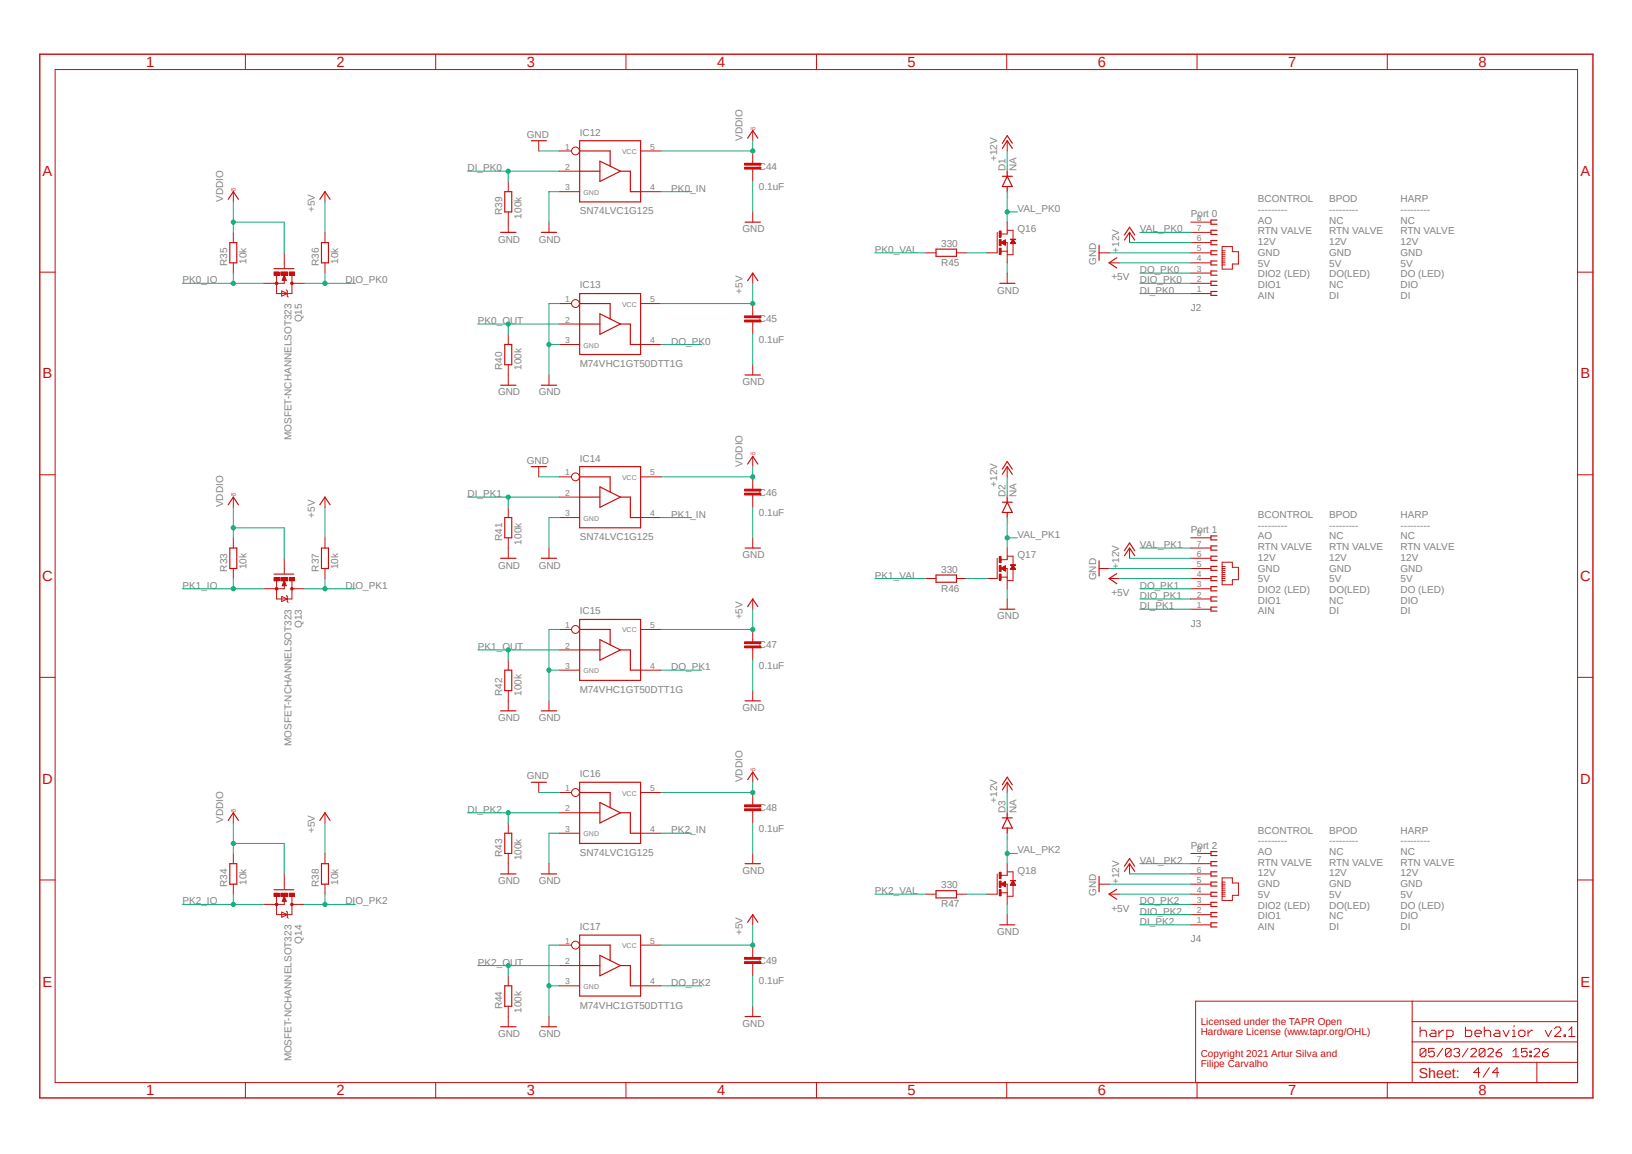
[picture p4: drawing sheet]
<svg xmlns="http://www.w3.org/2000/svg" width="297mm" height="210mm" viewBox="0 0 297 210" stroke-linecap="round" stroke-linejoin="round" font-family="sans-serif">
<path d="M6.9 9.6l283.3 190.6M290.2 9.6l-283.3 190.6" fill="none" stroke="#fff" stroke-width=".18"/>
<g fill="none" stroke="#c90d0c" stroke-width=".18">
<path d="M10 12.7h277.1v184.3h-277.1zM44.7 9.9v2.8M79.3 9.9v2.8M113.9 9.9v2.8M148.6 9.9v2.8M183.2 9.9v2.8M217.8 9.9v2.8M252.5 9.9v2.8M7.2 49.5h2.8M181.5 42.3v3.7M182.2 45.7h1.1M183 44.2h.3v1.8"/>
<path d="M183.3 42.3v.3h-1.1M183.3 41.9h1.1v1.7M184.4 44.3v2.1h-1.1M205.6 42.3v1.9M216.7 47.8h3.7M216.7 46h3.7M216.7 53.4h3.7M216.7 51.6h3.7M216.7 49.7h3.7M216.7 44.2h3.7M216.7 42.3h3.7M216.7 40.4h3.7"/>
<path d="M222.4 44.9h1.9v.9h1.1v2.2h-1.1v1h-1.9zM222.4 48.2h.6M222.4 47.8h.6M222.4 47.5h.6M222.4 47.1h.6M222.4 46.7h.6M222.4 46.4h.6M222.4 46h.6M222.4 45.6h.6M287.1 49.5h2.8M7.2 86.4h2.8M205.6 99.7v1.9"/>
<path d="M216.7 99.7h3.7M216.7 97.9h3.7M287.1 86.4h2.8M216.7 105.3h3.7M216.7 103.5h3.7M216.7 110.9h3.7M216.7 109h3.7M216.7 107.1h3.7M216.7 101.6h3.7M222.4 102.3h1.9v1h1.1v2.2h-1.1v.9h-1.9zM222.4 105.7h.6M222.4 105.3h.6"/>
<path d="M222.4 104.9h.6M222.4 104.6h.6M222.4 104.2h.6M222.4 103.8h.6M222.4 103.5h.6M222.4 103.1h.6M7.2 123.3h2.8M287.1 123.3h2.8M205.6 157.2v1.8M216.7 159h3.7M216.7 157.2h3.7M216.7 155.3h3.7"/>
<path d="M222.4 159.8h1.9v.9h1.1v2.2h-1.1v1h-1.9zM7.2 160.1h2.8M216.7 162.7h3.7M216.7 160.9h3.7M216.7 168.3h3.7M216.7 166.5h3.7M216.7 164.6h3.7M222.4 163.1h.6M222.4 162.7h.6M222.4 162.4h.6M222.4 162h.6M222.4 161.6h.6"/>
<path d="M222.4 161.2h.6M222.4 160.9h.6M222.4 160.5h.6M287.1 160.1h2.8M44.7 197v2.8M79.3 197v2.8M113.9 197v2.8M148.6 197v2.8M183.2 197v2.8M217.8 197v2.8M252.5 197v2.8M257 193.3h30.1"/>
<path d="M257 182.2v14.8M257 189.6h30.1M257 185.9h30.1M258.4 186.9v1.7M258.4 187.7l.3-.2h.6l.3 .2v.9M259.5 191.1l-.3-.3h-.5l-.3 .3v1M259.5 191.1v1l-.3 .2h-.5l-.3-.2M259.5 191.1l-1.1 1M260.5 187.5h.5l.3 .2v.9h-.8l-.3-.3 .3-.3h.8M261 190.8h-1v.8l.5-.3h.3l.2 .3v.5l-.2 .2h-.5l-.3-.2M261.9 187.5v1.1M262.6 190.8l-1.1 1.5"/>
<path d="M262.7 187.5h-.2l-.6 .5M263.3 188.6h.9l.3-.3v-.6l-.3-.2h-.9v1.7M264.1 191.1l-.3-.3h-.5l-.2 .3v1M264.1 191.1v1l-.3 .2h-.5l-.2-.2M264.1 191.1l-1 1M264.6 191.1l.2-.3h.6l.2 .3v.2l-.2 .3M265.1 191.6h.3M265.4 191.6l.2 .2v.3l-.2 .2h-.6l-.2-.2M266.7 186.9v1.7h.9l.2-.3v-.6l-.2-.2h-.9M267.2 190.8l-1.1 1.5M267.7 191.1l.2-.3h.5l.3 .3v.2l-1 1h1M268.4 188h1.2v-.3l-.3-.2h-.6l-.3 .2v.6l.3 .3h.6"/>
<path d="M269.3 195.2h-1.1l.9-.9v1.7M270.1 187.7l.3-.2h.6l.3 .2v.9M270.1 186.9v1.7M270.3 191.1l-.3-.3h-.5l-.3 .3v1M270.3 191.1v1l-.3 .2h-.5l-.3-.2M270.3 191.1l-1.1 1M270.8 191.1l.2-.3h.5l.3 .3v.2l-1 1h1M271.1 194.3l-1.2 1.7M272.1 187.5h.6l.3 .2v.9h-.9l-.3-.3 .3-.3h.9M272.3 191.6h.7l.3 .2v.3l-.3 .2h-.5l-.2-.2zM272.8 195.2h-1.2l.9-.9v1.7M273.3 190.8l-.5 .3-.5 .5"/>
<path d="M273.6 187.5l.5 1.1 .6-1.1M275.3 187.5h.2v1.1M275.3 188.6h.5M275.3 192.3h1.1M275.3 191.3l.6-.5v1.5M275.5 186.6v.3M276.4 187.7l.3-.2h.5l.3 .2v.6l-.3 .3h-.5l-.3-.3zM277.9 190.8h-1v.8l.5-.3h.3l.2 .3v.5l-.2 .2h-.5l-.3-.2M278.1 187.5v1.1M278.4 192.1h.3v.2h-.3zM278.4 191.3h.3v.3h-.3zM278.9 187.5h-.2l-.6 .5"/>
<path d="M279.2 191.1l.2-.3h.6l.2 .3v.2l-1 1h1M279.7 193.3v3.7M280.7 191.6h.8l.3 .2v.3l-.3 .2h-.5l-.3-.2zM281.2 187.5l.6 1.1 .6-1.1M281.8 190.8l-1.1 .8M282.9 187.2l.3-.3h.6l.3 .3v.3l-1.2 1.1h1.2M284.6 188.3h.3v.3h-.3zM285.5 188.6h1.1M285.5 187.5l.5-.6v1.7M287.1 182.2h-69.5v14.8"/>
</g>
<path d="M7.2 9.9h282.7v189.9h-282.7z" fill="none" stroke="#c90d0c" stroke-width=".25"/>
<g fill="none" stroke="#c90d0c" stroke-width=".21">
<path d="M204.6 43.7l1-1.4 .9 1.4M204.6 42.8l1-1.4 .9 1.4M221.5 53h-1.1v.8h1.1M221.5 40h-1.1v.8h1.1M221.5 41.9h-1.1v.8h1.1M221.5 43.8h-1.1v.7h1.1M221.5 45.6h-1.1v.8h1.1M221.5 47.5h-1.1v.7h1.1M221.5 49.3h-1.1v.8h1.1M221.5 51.2h-1.1v.7h1.1M221.5 97.5h-1.1v.8h1.1M221.5 99.4h-1.1v.7h1.1"/>
<path d="M204.6 101.1l1-1.4 .9 1.4M204.6 100.2l1-1.4 .9 1.4M221.5 101.2h-1.1v.8h1.1M221.5 103.1h-1.1v.7h1.1M221.5 104.9h-1.1v.8h1.1M221.5 106.8h-1.1v.7h1.1M221.5 108.6h-1.1v.8h1.1M221.5 110.5h-1.1v.7h1.1M204.6 158.6l1-1.4 .9 1.4M204.6 157.6l1-1.3 .9 1.3M221.5 155h-1.1v.7h1.1M221.5 156.8h-1.1v.8h1.1"/>
<path d="M221.5 158.7h-1.1v.7h1.1M221.5 160.5h-1.1v.7h1.1M221.5 162.4h-1.1v.7h1.1M221.5 164.2h-1.1v.8h1.1M221.5 166.1h-1.1v.7h1.1M221.5 167.9h-1.1v.8h1.1"/>
</g>
<path d="M181.9 42h.3v1.1h-.3z" fill-rule="evenodd" fill="#c90d0c"/>
<path d="M181.9 42h.3v1.1h-.3z" fill="none" stroke="#c90d0c" stroke-width=".18"/>
<path d="M181.9 43.6h.3v1.1h-.3z" fill-rule="evenodd" fill="#c90d0c"/>
<path d="M181.9 43.6h.3v1.1h-.3z" fill="none" stroke="#c90d0c" stroke-width=".18"/>
<path d="M181.9 45.2h.3v1.1h-.3z" fill-rule="evenodd" fill="#c90d0c"/>
<path d="M181.9 45.2h.3v1.1h-.3z" fill="none" stroke="#c90d0c" stroke-width=".18"/>
<path d="M183.9 43.5l.9 .1z" fill-rule="evenodd" fill="#c90d0c"/>
<g fill="none" stroke="#c90d0c" stroke-width=".18">
<path d="M168.5 46h1.8M174.1 46h1.8M179.6 46h1.9M182.2 44.2l.8-.5v.9zM182.2 44.2h.8M182.3 44.2h.7M182.3 44.1h.7M182.4 44.2h.6M182.4 44.3h.6M182.4 44h.6M182.5 44h.5M182.5 44.3h.5"/>
<path d="M182.5 44.4h.5M182.5 43.9h.5M182.6 43.9h.4M182.6 44.4h.4M182.7 44.4h.3M182.8 43.8h.2M182.8 44.5h.2M182.9 43.7h.1M182.9 44.6h.1M183.3 40.4v1.9M183.3 46v1.8M183.3 49.7v1.9"/>
<path d="M183.9 43.5l.9 .1zM183.9 44.3h.9M183.9 44.2h.8M184 44.2h.7M184.1 44.1h.6M184.1 44h.5M184.1 43.9h.5M184.1 43.9h.4M184.2 43.8h.3M184.2 43.8h.2M184.3 43.7h.1M184.3 43.6h.1"/>
<path d="M184.4 43.6l.4 .7h-.9zM200 46h1.8M181.5 101.6v3.7M182.2 105h1.1M183 103.5h.3v1.8M183.3 101.6v.3h-1.1M183.3 101.2h1.1v1.7M184.4 103.6v2.1h-1.1M200 103.5h1.8M200 160.9h1.8"/>
</g>
<path d="M170.3 45.3h3.8v1.4h-3.8zM181.9 51.6h2.8M200 44.6v2.8M200 102.1v2.7M200 159.5v2.8" fill="none" stroke="#c90d0c" stroke-width=".21"/>
<path d="M181.9 101.3h.3v1.1h-.3z" fill-rule="evenodd" fill="#c90d0c"/>
<path d="M181.9 101.3h.3v1.1h-.3z" fill="none" stroke="#c90d0c" stroke-width=".18"/>
<path d="M181.9 102.9h.3v1.1h-.3z" fill-rule="evenodd" fill="#c90d0c"/>
<path d="M181.9 102.9h.3v1.1h-.3z" fill="none" stroke="#c90d0c" stroke-width=".18"/>
<path d="M181.9 104.5h.3v1.1h-.3z" fill-rule="evenodd" fill="#c90d0c"/>
<path d="M181.9 104.5h.3v1.1h-.3z" fill="none" stroke="#c90d0c" stroke-width=".18"/>
<path d="M183.9 102.8l.9 .1z" fill-rule="evenodd" fill="#c90d0c"/>
<g fill="none" stroke="#c90d0c" stroke-width=".18">
<path d="M183.3 99.7v1.9M168.5 105.3h1.8M174.1 105.3h1.8M179.6 105.3h1.9M182.2 103.5l.8-.5v.9zM182.2 103.4h.8M182.2 103.5h.8M182.3 103.5h.7M182.3 103.4h.7M182.4 103.5h.6M182.4 103.3h.6M182.5 103.6h.5"/>
<path d="M182.5 103.3h.5M182.5 103.7h.5M182.6 103.2h.4M182.6 103.7h.4M182.8 103.8h.2M182.8 103.1h.2M182.9 103h.1M182.9 103.9h.1M183.3 105.3v1.8M183.3 109v1.9M183.9 102.8l.9 .1zM183.9 103.6h.9"/>
<path d="M183.9 103.5h.8M184 103.5h.7M184 103.4h.7M184.1 103.4h.6M184.1 103.3h.5M184.1 103.2h.4M184.2 103.1h.2M184.2 103h.2M184.3 103h.1M184.3 102.9h.1M184.4 102.9l.4 .7h-.9zM181.5 159v3.7"/>
<path d="M183.3 159v.3h-1.1M183.3 158.7h1.1v1.7M182.2 162.5h1.1M183 160.9h.3v1.8M184.4 161.1v2h-1.1"/>
</g>
<path d="M170.3 104.6h3.8v1.4h-3.8zM181.9 110.9h2.8" fill="none" stroke="#c90d0c" stroke-width=".21"/>
<path d="M181.9 158.7h.3v1.2h-.3z" fill-rule="evenodd" fill="#c90d0c"/>
<path d="M181.9 158.7h.3v1.2h-.3z" fill="none" stroke="#c90d0c" stroke-width=".18"/>
<path d="M181.9 160.4h.3v1.1h-.3z" fill-rule="evenodd" fill="#c90d0c"/>
<path d="M181.9 160.4h.3v1.1h-.3z" fill="none" stroke="#c90d0c" stroke-width=".18"/>
<path d="M181.9 161.9h.3v1.1h-.3z" fill-rule="evenodd" fill="#c90d0c"/>
<path d="M181.9 161.9h.3v1.1h-.3z" fill="none" stroke="#c90d0c" stroke-width=".18"/>
<path d="M183.9 160.2l.9 .1z" fill-rule="evenodd" fill="#c90d0c"/>
<g fill="none" stroke="#c90d0c" stroke-width=".18">
<path d="M92.5 33v1.9M92.5 38.6v3.7M98 25.6v1.9M101.8 27.5h2.2M101.8 31.2h3.7M101.8 34.9h3.7M116.6 27.5h3.7M116.6 34.9h3.7M135.5 30.4h3v.4h-3zM135.5 29.7h3v.4h-3zM137 23.7v1.9M137 27.5v2.2"/>
<path d="M137 30.8v2.2M137 38.6v1.8M183.3 25.6v1.9M99.9 40.4v1.9M101.8 55.2h2.2M101.8 59h3.7M116.6 55.2h3.7M135.5 58.3h3v.3h-3zM135.5 57.5h3v.3h-3zM137 49.7v1.9M137 55.2v2.3M137 58.6v2.2"/>
<path d="M201.8 47.8h1.9M99.9 68.2v1.9M101.8 62.7h3.7M116.6 62.7h3.7M137 66.4v1.8M201.8 105.3h1.9M183.3 157.2v1.8M168.5 162.7h1.8M174.1 162.7h1.8M179.6 162.7h1.9M182.2 160.9h.8M182.3 161h.7"/>
<path d="M182.3 160.9h.7M182.3 160.8h.7M182.4 160.8h.6M182.5 161h.5M182.5 160.7h.5M182.5 161.1h.5M182.6 161.1h.4M182.6 160.7h.4M182.6 161.2h.4M182.7 161.2h.3M182.7 160.6h.3M182.8 161.2h.2"/>
<path d="M182.8 160.6h.2M182.8 160.5h.2M182.9 161.3h.1M182.9 160.5h.1M182.9 160.4h.1M183 160.4l-.8 .5M183 160.4v1l-.8-.5M183.3 162.7v1.9M183.3 166.5v1.8M183.9 160.2l.9 .1zM183.9 161h.9M183.9 161h.8"/>
<path d="M184 160.9h.7M184 160.8h.7M184.1 160.8h.5M184.1 160.7h.5M184.1 160.7h.4M184.2 160.6h.3M184.2 160.5h.2M184.3 160.4h.1M184.4 160.4l.4 .7h-.9zM201.8 162.7h1.9"/>
<circle cx="104.7" cy="27.5" r=".72"/>
<circle cx="104.7" cy="55.2" r=".72"/>
</g>
<g fill="none" stroke="#c90d0c" stroke-width=".21">
<path d="M91.9 34.9h1.2v3.7h-1.2zM96.7 25.6h2.7M105.5 27.5h5.5v2.7M105.5 25.6h11.1v11.1h-11.1zM105.5 31.2h3.7M111 30.2l-1.8-.9v3.7l3.7-1.8M111 30.2l1.9 1M112.9 31.2h1.8v3.7h1.9M136.1 25.1l.9-1.4 .9 1.4M182.4 32.1h1.8M182.4 27l.9-1.4 .9 1.4M182.4 26.1l.9-1.4 .9 1.4"/>
<path d="M183.3 32.1l.9 1.9h-1.8zM183.3 31.2v.9M183.3 34v.9M91.1 42.3h2.8M98.5 42.3h2.8M105.5 59h3.7M105.5 55.2h5.5v2.8M105.5 53.4h11.1v11.1h-11.1zM109.2 57.1l3.7 1.9-3.7 1.8zM112.9 59h1.8v3.7h1.9M135.6 40.4h2.8M136.1 51.1l.9-1.4 .9 1.4"/>
<path d="M203.2 46.9l-1.4 .9 1.4 1M98.5 70.1h2.8M135.6 68.2h2.8M203.2 104.4l-1.4 .9 1.4 .9M170.3 162.1h3.8v1.3h-3.8zM181.9 168.3h2.8M203.2 161.8l-1.4 .9 1.4 1"/>
</g>
<path d="M135.5 30.6h3M135.5 29.9h3M135.5 58.4h3M135.5 57.7h3" fill="none" stroke="#c90d0c" stroke-width=".34"/>
<circle cx="50.3" cy="51.6" r=".25" fill="#c90d0c"/>
<circle cx="50.3" cy="51.6" r=".25" fill="none" stroke="#c90d0c" stroke-width=".18"/>
<circle cx="53.1" cy="51.6" r=".25" fill="#c90d0c"/>
<circle cx="53.1" cy="51.6" r=".25" fill="none" stroke="#c90d0c" stroke-width=".18"/>
<path d="M49.9 49.5h.9v.6h-.9z" fill-rule="evenodd" fill="#c90d0c"/>
<path d="M49.9 49.5h.9v.6h-.9z" fill="none" stroke="#c90d0c" stroke-width=".18"/>
<path d="M52.7 49.5h.9v.6h-.9z" fill-rule="evenodd" fill="#c90d0c"/>
<path d="M52.7 49.5h.9v.6h-.9z" fill="none" stroke="#c90d0c" stroke-width=".18"/>
<path d="M51.1 49.5h1.3v.6h-1.3z" fill-rule="evenodd" fill="#c90d0c"/>
<g fill="none" stroke="#c90d0c" stroke-width=".18">
<path d="M42.5 34.9v1.8M59.1 34.9v1.8M42.5 42.3v1.9M42.5 47.8v1.9M50.3 50.1v3.3h2.8v-3.3M51.1 49.5h1.3v.6h-1.3zM51.3 53l1 .4-1 .5zM51.7 50.9v.7h-3.7M51.7 46v2.8M51.7 50.1l.4 .9h-.7zM52.1 52.7l.2 .3v.9l.2 .2M53.1 51.6h2.3"/>
<path d="M59.1 42.3v1.9M59.1 47.8v1.9M92.5 92.3v1.9M92.5 97.9v3.7M98 84.9v1.9M99.9 99.7v1.9M101.8 86.8h2.2M101.8 90.5h3.7M101.8 94.2h3.7M116.6 86.8h3.7M116.6 94.2h3.7M135.5 89.7h3v.4h-3z"/>
<path d="M135.5 89h3v.4h-3zM137 83.1v1.8M137 86.8v2.2M137 90.1v2.2M137 97.9v1.8M101.8 114.6h2.2M101.8 118.3h3.7M116.6 114.6h3.7M135.5 117.6h3v.3h-3zM135.5 116.8h3v.3h-3zM137 109v1.9M137 114.6v2.2"/>
<path d="M137 117.9v2.2M99.9 127.6v1.8M101.8 122h3.7M116.6 122h3.7M137 125.7v1.9"/>
<circle cx="104.7" cy="86.8" r=".72"/>
<circle cx="104.7" cy="114.6" r=".72"/>
</g>
<g fill="none" stroke="#c90d0c" stroke-width=".21">
<path d="M41.5 36.3l1-1.4 .9 1.4M58.2 36.3l.9-1.4 1 1.4M41.8 44.2h1.3v3.6h-1.3zM49.9 48.9h3.6M58.5 44.2h1.3v3.6h-1.3zM91.9 94.2h1.2v3.7h-1.2zM96.7 84.9h2.7M105.5 86.8h5.5v2.7M105.5 84.9h11.1v11.2h-11.1zM105.5 90.5h3.7M109.2 88.6l3.7 1.9-3.7 1.8zM112.9 90.5h1.8v3.7h1.9"/>
<path d="M135.6 99.7h2.8M136.1 84.5l.9-1.4 .9 1.4M91.1 101.6h2.8M98.5 101.6h2.8M105.5 118.3h3.7M105.5 114.6h5.5v2.7M105.5 112.7h11.1v11.1h-11.1zM109.2 116.4l3.7 1.9-3.7 1.8zM112.9 118.3h1.8v3.7h1.9M136.1 110.4l.9-1.4 .9 1.4M98.5 129.4h2.8M135.6 127.6h2.8"/>
</g>
<path d="M51.7 50.7v.2h-.2l.2-.7 .2 .7" fill="none" stroke="#c90d0c" stroke-width=".25"/>
<path d="M135.5 89.9h3M135.5 89.2h3M135.5 117.7h3M135.5 117h3" fill="none" stroke="#c90d0c" stroke-width=".34"/>
<circle cx="50.3" cy="107.1" r=".25" fill="#c90d0c"/>
<circle cx="50.3" cy="107.1" r=".25" fill="none" stroke="#c90d0c" stroke-width=".18"/>
<circle cx="53.1" cy="107.1" r=".25" fill="#c90d0c"/>
<circle cx="53.1" cy="107.1" r=".25" fill="none" stroke="#c90d0c" stroke-width=".18"/>
<path d="M49.9 105.1h.9v.6h-.9z" fill-rule="evenodd" fill="#c90d0c"/>
<path d="M49.9 105.1h.9v.6h-.9z" fill="none" stroke="#c90d0c" stroke-width=".18"/>
<path d="M52.7 105.1h.9v.6h-.9z" fill-rule="evenodd" fill="#c90d0c"/>
<path d="M52.7 105.1h.9v.6h-.9z" fill="none" stroke="#c90d0c" stroke-width=".18"/>
<path d="M51.1 105.1h1.3v.6h-1.3z" fill-rule="evenodd" fill="#c90d0c"/>
<g fill="none" stroke="#c90d0c" stroke-width=".18">
<path d="M42.5 90.5v1.8M42.5 97.9v1.8M59.1 90.5v1.8M59.1 97.9v1.8M42.5 103.5v1.8M50.3 105.7v3.3h2.8v-3.3M51.1 105.1h1.3v.6h-1.3zM51.3 108.5l1 .5-1 .5zM51.7 106.5v.6h-3.7M51.7 101.6v2.8M51.7 105.7l.4 .9h-.7zM52.1 108.4l.2 .1v1l.2 .1"/>
<path d="M53.1 107.1h2.3M59.1 103.5v1.8M92.5 149.8v1.8M92.5 155.3v3.7M98 142.4v1.8M99.9 157.2v1.8M101.8 144.2h2.2M101.8 147.9h3.7M101.8 151.6h3.7M116.6 144.2h3.7M116.6 151.6h3.7M135.5 147.2h3v.3h-3z"/>
<path d="M135.5 146.5h3v.3h-3zM137 140.5v1.9M137 144.2v2.2M137 147.6v2.2M137 155.3v1.9M101.8 172h2.2M101.8 175.7h3.7M101.8 179.4h3.7M116.6 172h3.7M116.6 179.4h3.7M135.5 175h3v.3h-3zM135.5 174.2h3v.4h-3z"/>
<path d="M137 166.5v1.8M137 172v2.2M137 175.3v2.3M99.9 185v1.9M137 183.1v1.9"/>
<circle cx="104.7" cy="144.2" r=".72"/>
<circle cx="104.7" cy="172" r=".72"/>
</g>
<g fill="none" stroke="#c90d0c" stroke-width=".21">
<path d="M41.5 91.9l1-1.4 .9 1.4M41.8 99.7h1.3v3.8h-1.3zM58.2 91.9l.9-1.4 1 1.4M58.5 99.7h1.3v3.8h-1.3zM49.9 104.5h3.6M91.1 159h2.8M91.9 151.6h1.2v3.7h-1.2zM96.7 142.4h2.7M98.5 159h2.8M105.5 144.2h5.5v2.8M105.5 142.4h11.1v11.1h-11.1zM105.5 147.9h3.7"/>
<path d="M109.2 146l3.7 1.9-3.7 1.9zM112.9 147.9h1.8v3.7h1.9M135.6 157.2h2.8M136.1 141.9l.9-1.4 .9 1.4M105.5 175.7h3.7M105.5 172h5.5v2.8M105.5 170.2h11.1v11.1h-11.1zM109.2 173.9l3.7 1.8-3.7 1.9zM112.9 175.7h1.8v3.7h1.9M136.1 167.9l.9-1.4 .9 1.4M98.5 186.9h2.8M135.6 185h2.8"/>
</g>
<path d="M51.7 106.3v.2h-.2l.2-.6 .2 .6" fill="none" stroke="#c90d0c" stroke-width=".25"/>
<path d="M135.5 147.4h3M135.5 146.6h3M135.5 175.2h3M135.5 174.4h3" fill="none" stroke="#c90d0c" stroke-width=".34"/>
<circle cx="50.3" cy="164.6" r=".24" fill="#c90d0c"/>
<circle cx="50.3" cy="164.6" r=".24" fill="none" stroke="#c90d0c" stroke-width=".18"/>
<circle cx="53.1" cy="164.6" r=".24" fill="#c90d0c"/>
<circle cx="53.1" cy="164.6" r=".24" fill="none" stroke="#c90d0c" stroke-width=".18"/>
<path d="M49.9 162.6h.9v.6h-.9z" fill-rule="evenodd" fill="#c90d0c"/>
<path d="M49.9 162.6h.9v.6h-.9z" fill="none" stroke="#c90d0c" stroke-width=".18"/>
<path d="M52.7 162.6h.9v.6h-.9z" fill-rule="evenodd" fill="#c90d0c"/>
<path d="M52.7 162.6h.9v.6h-.9z" fill="none" stroke="#c90d0c" stroke-width=".18"/>
<path d="M51.1 162.6h1.3v.6h-1.3z" fill-rule="evenodd" fill="#c90d0c"/>
<g fill="none" stroke="#c90d0c" stroke-width=".18">
<path d="M92.5 60.8v1.9M92.5 66.4v3.7M183.3 84.9v1.9M92.5 120.1v1.9M92.5 125.7v3.7M42.5 147.9v1.9M42.5 155.3v1.9M51.7 159v2.8M59.1 147.9v1.9M59.1 155.3v1.9M183.3 142.4v1.8M42.5 160.9v1.8"/>
<path d="M50.3 163.1v3.4h2.8v-3.3M51.1 162.6h1.3v.6h-1.3zM51.3 166l1 .5-1 .4zM51.7 164v.6h-3.7M51.7 163.1l.4 .9h-.7zM52.1 165.8l.2 .2v.9l.2 .2M53.1 164.6h2.3M59.1 160.9v1.8M92.5 177.6v1.8M92.5 183.1v3.8"/>
</g>
<g fill="none" stroke="#c90d0c" stroke-width=".21">
<path d="M91.1 70.1h2.8M91.9 62.7h1.2v3.7h-1.2zM182.4 91.4h1.8M182.4 86.3l.9-1.4 .9 1.4M182.4 85.4l.9-1.4 .9 1.4M183.3 91.4l.9 1.9h-1.8zM183.3 90.5v.9M183.3 93.3v.9M91.1 129.4h2.8M91.9 122h1.2v3.7h-1.2zM41.5 149.3l1-1.4 .9 1.4M41.8 157.2h1.3v3.7h-1.3z"/>
<path d="M58.2 149.3l.9-1.4 1 1.4M58.5 157.2h1.3v3.7h-1.3zM182.4 148.8h1.8M182.4 143.8l.9-1.4 .9 1.4M182.4 142.8l.9-1.4 .9 1.4M183.3 147.9v.9M183.3 150.7v.9M183.3 148.8l.9 1.9h-1.8zM49.9 161.9h3.6M91.9 179.4h1.2v3.7h-1.2zM91.1 186.9h2.8"/>
</g>
<path d="M51.7 163.8v.2h-.2l.2-.7 .2 .7" fill="none" stroke="#c90d0c" stroke-width=".25"/>
<path d="M137 25.6v1.9h-16.7" fill="none" stroke="#0dab76" stroke-width=".18"/>
<circle cx="137" cy="27.5" r=".38" fill="#0dab76"/>
<g fill="none" stroke="#0dab76" stroke-width=".18">
<path d="M42.5 36.7v5.6M42.5 40.4h9.2v5.6"/>
<circle cx="137" cy="27.5" r=".38"/>
</g>
<circle cx="42.5" cy="40.4" r=".38" fill="#0dab76"/>
<g fill="none" stroke="#0dab76" stroke-width=".18">
<path d="M137 84.9v1.9h-16.7"/>
<circle cx="42.5" cy="40.4" r=".38"/>
</g>
<circle cx="137" cy="86.8" r=".38" fill="#0dab76"/>
<g fill="none" stroke="#0dab76" stroke-width=".18">
<path d="M42.5 96.1h9.2v5.5M42.5 92.3v5.6"/>
<circle cx="137" cy="86.8" r=".38"/>
</g>
<circle cx="42.5" cy="96.1" r=".38" fill="#0dab76"/>
<g fill="none" stroke="#0dab76" stroke-width=".18">
<path d="M137 142.4v1.8h-16.7"/>
<circle cx="42.5" cy="96.1" r=".38"/>
</g>
<circle cx="137" cy="144.2" r=".38" fill="#0dab76"/>
<g fill="none" stroke="#0dab76" stroke-width=".18">
<path d="M42.5 153.5h9.2v5.5M42.5 149.8v5.5"/>
<circle cx="137" cy="144.2" r=".38"/>
</g>
<circle cx="42.5" cy="153.5" r=".38" fill="#0dab76"/>
<g fill="none" stroke="#0dab76" stroke-width=".18">
<path d="M101.8 55.2h-1.9v13M183.3 47.8v1.9M201.8 46h14.9M99.9 62.7h1.9M183.3 107.1v1.9M201.8 103.5h14.9M183.3 164.6v1.9M201.8 160.9h14.9"/>
<circle cx="42.5" cy="153.5" r=".38"/>
</g>
<circle cx="99.9" cy="62.7" r=".38" fill="#0dab76"/>
<g fill="none" stroke="#0dab76" stroke-width=".18">
<path d="M98 27.5h3.8M101.8 34.9h-1.9v5.5M137 33v5.6M137 60.8v5.6M101.8 114.6h-1.9v13M99.9 122h1.9"/>
<circle cx="99.9" cy="62.7" r=".38"/>
</g>
<circle cx="99.9" cy="122" r=".38" fill="#0dab76"/>
<g fill="none" stroke="#0dab76" stroke-width=".18">
<path d="M98 86.8h3.8M101.8 94.2h-1.9v5.5M137 92.3v5.6M137 120.1v5.6M99.9 179.4h1.9M101.8 172h-1.9v13"/>
<circle cx="99.9" cy="122" r=".38"/>
</g>
<circle cx="99.9" cy="179.4" r=".38" fill="#0dab76"/>
<g fill="none" stroke="#0dab76" stroke-width=".18">
<path d="M120.3 55.2h16.7M203.7 47.8h13M203.7 105.3h13M98 144.2h3.8M101.8 151.6h-1.9v5.6M137 149.8v5.5M137 177.6v5.5M203.7 162.7h13"/>
<circle cx="99.9" cy="179.4" r=".38"/>
</g>
<circle cx="137" cy="55.2" r=".38" fill="#0dab76"/>
<g fill="none" stroke="#0dab76" stroke-width=".18">
<path d="M59.1 36.7v5.6M137 51.6v3.6M120.3 114.6h16.7"/>
<circle cx="137" cy="55.2" r=".38"/>
</g>
<circle cx="137" cy="114.6" r=".38" fill="#0dab76"/>
<g fill="none" stroke="#0dab76" stroke-width=".18">
<path d="M59.1 92.3v5.6M137 110.9v3.7M120.3 172h16.7"/>
<circle cx="137" cy="114.6" r=".38"/>
</g>
<circle cx="137" cy="172" r=".38" fill="#0dab76"/>
<g fill="none" stroke="#0dab76" stroke-width=".18">
<path d="M59.1 149.8v5.5M85.1 147.9h16.7M92.5 147.9v1.9M137 168.3v3.7M207.4 168.3h9.3"/>
<circle cx="137" cy="172" r=".38"/>
</g>
<circle cx="92.5" cy="147.9" r=".38" fill="#0dab76"/>
<g fill="none" stroke="#0dab76" stroke-width=".18">
<path d="M85.1 90.5h16.7M92.5 90.5v1.8M207.4 110.9h9.3M120.3 179.4h7.4M207.4 164.6h9.3"/>
<circle cx="92.5" cy="147.9" r=".38"/>
</g>
<circle cx="92.5" cy="90.5" r=".38" fill="#0dab76"/>
<g fill="none" stroke="#0dab76" stroke-width=".18">
<path d="M55.4 164.6h9.3M59.1 162.7v1.9M207.4 166.5h9.3"/>
<circle cx="92.5" cy="90.5" r=".38"/>
</g>
<circle cx="59.1" cy="164.6" r=".38" fill="#0dab76"/>
<g fill="none" stroke="#0dab76" stroke-width=".18">
<path d="M55.4 51.6h9.3M59.1 49.7v1.9M207.4 51.6h9.3"/>
<circle cx="59.1" cy="164.6" r=".38"/>
</g>
<circle cx="59.1" cy="51.6" r=".38" fill="#0dab76"/>
<g fill="none" stroke="#0dab76" stroke-width=".18">
<path d="M55.4 107.1h9.3M59.1 105.3v1.8M207.4 109h9.3"/>
<circle cx="59.1" cy="51.6" r=".38"/>
</g>
<circle cx="59.1" cy="107.1" r=".38" fill="#0dab76"/>
<g fill="none" stroke="#0dab76" stroke-width=".18">
<path d="M183.3 27.5v3.7M183.3 34.9v5.5M183.3 38.6h1.9M205.6 44.2h11.1M207.4 42.3h9.3M183.3 86.8v3.7M205.6 101.6h11.1M183.3 144.2v3.7M205.6 159h11.1"/>
<circle cx="59.1" cy="107.1" r=".38"/>
</g>
<circle cx="183.3" cy="38.6" r=".38" fill="#0dab76"/>
<g fill="none" stroke="#0dab76" stroke-width=".18">
<path d="M207.4 49.7h9.3M120.3 62.7h7.4M183.3 94.2v5.5M183.3 97.9h1.9M207.4 99.7h9.3M207.4 107.1h9.3M120.3 122h7.4"/>
<circle cx="183.3" cy="38.6" r=".38"/>
</g>
<circle cx="183.3" cy="97.9" r=".38" fill="#0dab76"/>
<g fill="none" stroke="#0dab76" stroke-width=".18">
<path d="M183.3 151.6v5.6M183.3 155.3h1.9M207.4 157.2h9.3"/>
<circle cx="183.3" cy="97.9" r=".38"/>
</g>
<circle cx="183.3" cy="155.3" r=".38" fill="#0dab76"/>
<g fill="none" stroke="#0dab76" stroke-width=".18">
<path d="M87 59h14.8M92.5 59v1.8M159.2 46h9.3M175.9 46h3.7M159.2 105.3h9.3M175.9 105.3h3.7M159.2 162.7h9.3M175.9 162.7h3.7"/>
<circle cx="183.3" cy="155.3" r=".38"/>
</g>
<circle cx="92.5" cy="59" r=".38" fill="#0dab76"/>
<g fill="none" stroke="#0dab76" stroke-width=".18">
<path d="M120.3 34.9h5.6M33.2 51.6h14.8M42.5 49.7v1.9"/>
<circle cx="92.5" cy="59" r=".38"/>
</g>
<circle cx="42.5" cy="51.6" r=".38" fill="#0dab76"/>
<g fill="none" stroke="#0dab76" stroke-width=".18">
<path d="M33.2 107.1h14.8M42.5 105.3v1.8"/>
<circle cx="42.5" cy="51.6" r=".38"/>
</g>
<circle cx="42.5" cy="107.1" r=".38" fill="#0dab76"/>
<g fill="none" stroke="#0dab76" stroke-width=".18">
<path d="M87 118.3h14.8M92.5 118.3v1.8"/>
<circle cx="42.5" cy="107.1" r=".38"/>
</g>
<circle cx="92.5" cy="118.3" r=".38" fill="#0dab76"/>
<g fill="none" stroke="#0dab76" stroke-width=".18">
<path d="M120.3 94.2h5.6M33.2 164.6h14.8M42.5 162.7v1.9"/>
<circle cx="92.5" cy="118.3" r=".38"/>
</g>
<circle cx="42.5" cy="164.6" r=".38" fill="#0dab76"/>
<g fill="none" stroke="#0dab76" stroke-width=".18">
<path d="M120.3 151.6h5.6M87 175.7h14.8M92.5 175.7v1.9"/>
<circle cx="42.5" cy="164.6" r=".38"/>
</g>
<circle cx="92.5" cy="175.7" r=".38" fill="#0dab76"/>
<g fill="none" stroke="#0dab76" stroke-width=".18">
<path d="M85.1 31.2h16.7M92.5 31.2v1.8M207.4 53.4h9.3"/>
<circle cx="92.5" cy="175.7" r=".38"/>
</g>
<circle cx="92.5" cy="31.2" r=".38" fill="#0dab76"/>
<circle cx="92.5" cy="31.2" r=".38" fill="none" stroke="#0dab76" stroke-width=".18"/>
<g font-size="2.7" fill="#c90d0c">
<text x="26.6" y="12.2">1</text>
<text x="61.3" y="12.2">2</text>
<text x="95.9" y="12.2">3</text>
<text x="130.5" y="12.2">4</text>
<text x="165.2" y="12.2">5</text>
<text x="199.8" y="12.2">6</text>
<text x="234.4" y="12.2">7</text>
<text x="269.1" y="12.2">8</text>
<text x="7.7" y="32">A</text>
<text x="287.6" y="32">A</text>
<text x="7.7" y="68.9">B</text>
<text x="287.6" y="68.9">B</text>
<text x="7.7" y="105.7">C</text>
<text x="287.6" y="105.7">C</text>
<text x="7.7" y="142.7">D</text>
<text x="287.6" y="142.7">D</text>
<text x="7.7" y="179.5">E</text>
<text x="287.6" y="179.5">E</text>
<text x="26.6" y="199.3">1</text>
<text x="61.3" y="199.3">2</text>
<text x="95.9" y="199.3">3</text>
<text x="130.5" y="199.3">4</text>
<text x="165.2" y="199.3">5</text>
<text x="199.8" y="199.3">6</text>
<text x="234.4" y="199.3">7</text>
<text x="269.1" y="199.3">8</text>
</g>
<text font-size="2.6" fill="#c90d0c" x="258.2" y="196.2">Sheet:</text>
<g font-size="1.8" fill="#808080">
<text x="95.9" y="25.1">GND</text>
<text x="105.5" y="24.7">IC12</text>
<text x="135.1" y="25.6" transform="rotate(-90 135.1 25.6)">VDDIO</text>
<text x="181.5" y="29.3" transform="rotate(-90 181.5 29.3)">+12V</text>
<text x="85.1" y="31.2">DI_PK0</text>
<text x="122.2" y="34.9">PK0_IN</text>
<text x="138.1" y="34.6">0.1uF</text>
<text x="138.1" y="30.9">C44</text>
<text x="183" y="31.2" transform="rotate(-90 183 31.2)">D1</text>
<text x="185" y="31.2" transform="rotate(-90 185 31.2)">NA</text>
<text x="40.6" y="36.7" transform="rotate(-90 40.6 36.7)">VDDIO</text>
<text x="57.3" y="38.6" transform="rotate(-90 57.3 38.6)">+5V</text>
<text x="91.4" y="39.2" transform="rotate(-90 91.4 39.2)">R39</text>
<text x="94.9" y="39.8" transform="rotate(-90 94.9 39.8)">100k</text>
<text x="105.5" y="39">SN74LVC1G125</text>
<text x="185.2" y="38.6">VAL_PK0</text>
<text x="216.7" y="39.5">Port 0</text>
<text x="228.9" y="36.8">BCONTROL</text>
<text x="228.9" y="38.8">---------</text>
<text x="228.9" y="40.7">AO</text>
<text x="241.9" y="36.8">BPOD</text>
<text x="241.9" y="38.8">---------</text>
<text x="241.9" y="40.7">NC</text>
<text x="254.9" y="36.8">HARP</text>
<text x="254.9" y="38.8">---------</text>
<text x="254.9" y="40.7">NC</text>
<text x="90.6" y="44.2">GND</text>
<text x="98" y="44.2">GND</text>
<text x="135.1" y="42.3">GND</text>
<text x="159.2" y="46">PK0_VAL</text>
<text x="171.3" y="44.9">330</text>
<text x="185.2" y="42.3">Q16</text>
<text x="203.7" y="46" transform="rotate(-90 203.7 46)">+12V</text>
<text x="207.4" y="42.3">VAL_PK0</text>
<text x="228.9" y="42.7">RTN VALVE</text>
<text x="228.9" y="44.6">12V</text>
<text x="228.9" y="46.6">GND</text>
<text x="241.9" y="42.7">RTN VALVE</text>
<text x="241.9" y="44.6">12V</text>
<text x="241.9" y="46.6">GND</text>
<text x="254.9" y="42.7">RTN VALVE</text>
<text x="254.9" y="44.6">12V</text>
<text x="254.9" y="46.6">GND</text>
<text x="33.2" y="51.6">PK0_IO</text>
<text x="41.4" y="48.4" transform="rotate(-90 41.4 48.4)">R35</text>
<text x="44.9" y="48" transform="rotate(-90 44.9 48)">10k</text>
<text x="58" y="48.4" transform="rotate(-90 58 48.4)">R36</text>
<text x="61.6" y="48" transform="rotate(-90 61.6 48)">10k</text>
<text x="62.9" y="51.6">DIO_PK0</text>
<text x="105.5" y="52.5">IC13</text>
<text x="135.1" y="53.4" transform="rotate(-90 135.1 53.4)">+5V</text>
<text x="171.3" y="48.4">R45</text>
<text x="181.5" y="53.4">GND</text>
<text x="199.5" y="48.2" transform="rotate(-90 199.5 48.2)">GND</text>
<text x="202.3" y="51">+5V</text>
<text x="207.4" y="51.6">DIO_PK0</text>
<text x="207.4" y="49.7">DO_PK0</text>
<text x="207.4" y="53.4">DI_PK0</text>
<text x="228.9" y="48.5">5V</text>
<text x="228.9" y="50.5">DIO2 (LED)</text>
<text x="228.9" y="52.4">DIO1</text>
<text x="241.9" y="48.5">5V</text>
<text x="241.9" y="50.5">DO(LED)</text>
<text x="241.9" y="52.4">NC</text>
<text x="254.9" y="48.5">5V</text>
<text x="254.9" y="50.5">DO (LED)</text>
<text x="254.9" y="52.4">DIO</text>
<text x="54.9" y="58.7" transform="rotate(-90 54.9 58.7)">Q15</text>
<text x="87" y="59">PK0_OUT</text>
<text x="138.1" y="58.7">C45</text>
<text x="216.7" y="56.6">J2</text>
<text x="228.9" y="54.4">AIN</text>
<text x="241.9" y="54.4">DI</text>
<text x="254.9" y="54.4">DI</text>
<text x="122.2" y="62.7">DO_PK0</text>
<text x="138.1" y="62.4">0.1uF</text>
<text x="90.6" y="71.9">GND</text>
<text x="91.4" y="67.3" transform="rotate(-90 91.4 67.3)">R40</text>
<text x="94.9" y="67.3" transform="rotate(-90 94.9 67.3)">100k</text>
<text x="98" y="71.9">GND</text>
<text x="105.5" y="66.8">M74VHC1GT50DTT1G</text>
<text x="135.1" y="70.1">GND</text>
<text x="53" y="80.1" transform="rotate(-90 53 80.1)">MOSFET-NCHANNELSOT323</text>
<text x="105.5" y="84">IC14</text>
<text x="95.9" y="84.4">GND</text>
<text x="135.1" y="84.9" transform="rotate(-90 135.1 84.9)">VDDIO</text>
<text x="181.5" y="88.6" transform="rotate(-90 181.5 88.6)">+12V</text>
<text x="40.6" y="92.3" transform="rotate(-90 40.6 92.3)">VDDIO</text>
<text x="57.3" y="94.2" transform="rotate(-90 57.3 94.2)">+5V</text>
<text x="85.1" y="90.5">DI_PK1</text>
<text x="122.2" y="94.2">PK1_IN</text>
<text x="138.1" y="93.9">0.1uF</text>
<text x="138.1" y="90.2">C46</text>
<text x="183" y="90.5" transform="rotate(-90 183 90.5)">D2</text>
<text x="185" y="90.5" transform="rotate(-90 185 90.5)">NA</text>
<text x="228.9" y="94.3">BCONTROL</text>
<text x="241.9" y="94.3">BPOD</text>
<text x="254.9" y="94.3">HARP</text>
<text x="91.4" y="98.5" transform="rotate(-90 91.4 98.5)">R41</text>
<text x="94.9" y="99.1" transform="rotate(-90 94.9 99.1)">100k</text>
<text x="105.5" y="98.3">SN74LVC1G125</text>
<text x="135.1" y="101.6">GND</text>
<text x="185.2" y="101.6">Q17</text>
<text x="185.2" y="97.9">VAL_PK1</text>
<text x="207.4" y="99.7">VAL_PK1</text>
<text x="216.7" y="97">Port 1</text>
<text x="228.9" y="96.2">---------</text>
<text x="228.9" y="98.2">AO</text>
<text x="228.9" y="100.1">RTN VALVE</text>
<text x="241.9" y="96.2">---------</text>
<text x="241.9" y="98.2">NC</text>
<text x="241.9" y="100.1">RTN VALVE</text>
<text x="254.9" y="96.2">---------</text>
<text x="254.9" y="98.2">NC</text>
<text x="254.9" y="100.1">RTN VALVE</text>
<text x="33.2" y="107.1">PK1_IO</text>
<text x="41.4" y="104" transform="rotate(-90 41.4 104)">R33</text>
<text x="44.9" y="103.6" transform="rotate(-90 44.9 103.6)">10k</text>
<text x="58" y="104" transform="rotate(-90 58 104)">R37</text>
<text x="61.6" y="103.6" transform="rotate(-90 61.6 103.6)">10k</text>
<text x="62.9" y="107.1">DIO_PK1</text>
<text x="90.6" y="103.5">GND</text>
<text x="98" y="103.5">GND</text>
<text x="159.2" y="105.3">PK1_VAL</text>
<text x="171.3" y="104.2">330</text>
<text x="171.3" y="107.7">R46</text>
<text x="199.5" y="105.6" transform="rotate(-90 199.5 105.6)">GND</text>
<text x="203.7" y="103.5" transform="rotate(-90 203.7 103.5)">+12V</text>
<text x="207.4" y="107.1">DO_PK1</text>
<text x="228.9" y="102.1">12V</text>
<text x="228.9" y="104">GND</text>
<text x="228.9" y="106">5V</text>
<text x="228.9" y="107.9">DIO2 (LED)</text>
<text x="241.9" y="102.1">12V</text>
<text x="241.9" y="104">GND</text>
<text x="241.9" y="106">5V</text>
<text x="241.9" y="107.9">DO(LED)</text>
<text x="254.9" y="102.1">12V</text>
<text x="254.9" y="104">GND</text>
<text x="254.9" y="106">5V</text>
<text x="254.9" y="107.9">DO (LED)</text>
<text x="105.5" y="111.8">IC15</text>
<text x="135.1" y="112.7" transform="rotate(-90 135.1 112.7)">+5V</text>
<text x="181.5" y="112.7">GND</text>
<text x="202.3" y="108.5">+5V</text>
<text x="207.4" y="110.9">DI_PK1</text>
<text x="207.4" y="109">DIO_PK1</text>
<text x="228.9" y="109.9">DIO1</text>
<text x="228.9" y="111.8">AIN</text>
<text x="241.9" y="109.9">NC</text>
<text x="241.9" y="111.8">DI</text>
<text x="254.9" y="109.9">DIO</text>
<text x="254.9" y="111.8">DI</text>
<text x="54.9" y="114.3" transform="rotate(-90 54.9 114.3)">Q13</text>
<text x="87" y="118.3">PK1_OUT</text>
<text x="138.1" y="118">C47</text>
<text x="216.7" y="114">J3</text>
<text x="122.2" y="122">DO_PK1</text>
<text x="138.1" y="121.7">0.1uF</text>
<text x="90.6" y="131.2">GND</text>
<text x="91.4" y="126.6" transform="rotate(-90 91.4 126.6)">R42</text>
<text x="94.9" y="126.6" transform="rotate(-90 94.9 126.6)">100k</text>
<text x="98" y="131.2">GND</text>
<text x="105.5" y="126.2">M74VHC1GT50DTT1G</text>
<text x="135.1" y="129.4">GND</text>
<text x="53" y="135.7" transform="rotate(-90 53 135.7)">MOSFET-NCHANNELSOT323</text>
<text x="95.9" y="141.8">GND</text>
<text x="105.5" y="141.4">IC16</text>
<text x="135.1" y="142.4" transform="rotate(-90 135.1 142.4)">VDDIO</text>
<text x="40.6" y="149.8" transform="rotate(-90 40.6 149.8)">VDDIO</text>
<text x="85.1" y="147.9">DI_PK2</text>
<text x="138.1" y="147.7">C48</text>
<text x="181.5" y="146.1" transform="rotate(-90 181.5 146.1)">+12V</text>
<text x="183" y="147.9" transform="rotate(-90 183 147.9)">D3</text>
<text x="185" y="147.9" transform="rotate(-90 185 147.9)">NA</text>
<text x="57.3" y="151.6" transform="rotate(-90 57.3 151.6)">+5V</text>
<text x="91.4" y="155.9" transform="rotate(-90 91.4 155.9)">R43</text>
<text x="105.5" y="155.8">SN74LVC1G125</text>
<text x="122.2" y="151.6">PK2_IN</text>
<text x="138.1" y="151.3">0.1uF</text>
<text x="185.2" y="155.3">VAL_PK2</text>
<text x="216.7" y="154.4">Port 2</text>
<text x="228.9" y="151.7">BCONTROL</text>
<text x="228.9" y="153.7">---------</text>
<text x="228.9" y="155.6">AO</text>
<text x="241.9" y="151.7">BPOD</text>
<text x="241.9" y="153.7">---------</text>
<text x="241.9" y="155.6">NC</text>
<text x="254.9" y="151.7">HARP</text>
<text x="254.9" y="153.7">---------</text>
<text x="254.9" y="155.6">NC</text>
<text x="41.4" y="161.5" transform="rotate(-90 41.4 161.5)">R34</text>
<text x="44.9" y="161.1" transform="rotate(-90 44.9 161.1)">10k</text>
<text x="58" y="161.5" transform="rotate(-90 58 161.5)">R38</text>
<text x="61.6" y="161.1" transform="rotate(-90 61.6 161.1)">10k</text>
<text x="90.6" y="160.9">GND</text>
<text x="94.9" y="156.5" transform="rotate(-90 94.9 156.5)">100k</text>
<text x="98" y="160.9">GND</text>
<text x="135.1" y="159">GND</text>
<text x="171.3" y="161.7">330</text>
<text x="185.2" y="159">Q18</text>
<text x="203.7" y="160.9" transform="rotate(-90 203.7 160.9)">+12V</text>
<text x="207.4" y="157.2">VAL_PK2</text>
<text x="228.9" y="157.6">RTN VALVE</text>
<text x="228.9" y="159.5">12V</text>
<text x="228.9" y="161.5">GND</text>
<text x="241.9" y="157.6">RTN VALVE</text>
<text x="241.9" y="159.5">12V</text>
<text x="241.9" y="161.5">GND</text>
<text x="254.9" y="157.6">RTN VALVE</text>
<text x="254.9" y="159.5">12V</text>
<text x="254.9" y="161.5">GND</text>
<text x="33.2" y="164.6">PK2_IO</text>
<text x="62.9" y="164.6">DIO_PK2</text>
<text x="159.2" y="162.8">PK2_VAL</text>
<text x="171.3" y="165.1">R47</text>
<text x="199.5" y="163.1" transform="rotate(-90 199.5 163.1)">GND</text>
<text x="202.3" y="165.9">+5V</text>
<text x="207.4" y="164.6">DO_PK2</text>
<text x="207.4" y="166.5">DIO_PK2</text>
<text x="228.9" y="163.4">5V</text>
<text x="228.9" y="165.4">DIO2 (LED)</text>
<text x="228.9" y="167.3">DIO1</text>
<text x="241.9" y="163.4">5V</text>
<text x="241.9" y="165.4">DO(LED)</text>
<text x="241.9" y="167.3">NC</text>
<text x="254.9" y="163.4">5V</text>
<text x="254.9" y="165.4">DO (LED)</text>
<text x="254.9" y="167.3">DIO</text>
<text x="54.9" y="171.7" transform="rotate(-90 54.9 171.7)">Q14</text>
<text x="105.5" y="169.2">IC17</text>
<text x="135.1" y="170.2" transform="rotate(-90 135.1 170.2)">+5V</text>
<text x="181.5" y="170.2">GND</text>
<text x="207.4" y="168.3">DI_PK2</text>
<text x="216.7" y="171.5">J4</text>
<text x="228.9" y="169.2">AIN</text>
<text x="241.9" y="169.2">DI</text>
<text x="254.9" y="169.2">DI</text>
<text x="87" y="175.7">PK2_OUT</text>
<text x="122.2" y="179.4">DO_PK2</text>
<text x="138.1" y="179.2">0.1uF</text>
<text x="138.1" y="175.4">C49</text>
<text x="91.4" y="183.7" transform="rotate(-90 91.4 183.7)">R44</text>
<text x="94.9" y="184.3" transform="rotate(-90 94.9 184.3)">100k</text>
<text x="105.5" y="183.6">M74VHC1GT50DTT1G</text>
<text x="90.6" y="188.7">GND</text>
<text x="98" y="188.7">GND</text>
<text x="135.1" y="186.9">GND</text>
<text x="53" y="193.2" transform="rotate(-90 53 193.2)">MOSFET-NCHANNELSOT323</text>
</g>
<g font-size="1.8" fill="#c90d0c">
<text x="218.5" y="186.5">Licensed under the TAPR Open</text>
<text x="218.5" y="188.4">Hardware License (www.tapr.org/OHL)</text>
<text x="218.5" y="192.3">Copyright 2021 Artur Silva and</text>
<text x="218.5" y="194.3">Filipe Carvalho</text>
</g>
<g font-size="1.6" fill="#808080">
<text x="102.9" y="27.2">1</text>
<text x="118.3" y="27.2">5</text>
<text x="102.9" y="30.9">2</text>
<text x="102.9" y="34.6">3</text>
<text x="118.3" y="34.6">4</text>
<text x="217.8" y="40.2">8</text>
<text x="217.8" y="47.6">4</text>
<text x="217.8" y="45.7">5</text>
<text x="217.8" y="43.9">6</text>
<text x="217.8" y="42">7</text>
<text x="217.8" y="53.2">1</text>
<text x="217.8" y="51.3">2</text>
<text x="217.8" y="49.4">3</text>
<text x="102.9" y="55">1</text>
<text x="102.9" y="58.7">2</text>
<text x="118.3" y="55">5</text>
<text x="102.9" y="62.4">3</text>
<text x="118.3" y="62.4">4</text>
<text x="102.9" y="86.5">1</text>
<text x="118.3" y="86.5">5</text>
<text x="102.9" y="90.2">2</text>
<text x="102.9" y="93.9">3</text>
<text x="118.3" y="93.9">4</text>
<text x="217.8" y="101.3">6</text>
<text x="217.8" y="99.5">7</text>
<text x="217.8" y="97.6">8</text>
<text x="217.8" y="106.9">3</text>
<text x="217.8" y="105">4</text>
<text x="217.8" y="103.2">5</text>
<text x="217.8" y="110.6">1</text>
<text x="217.8" y="108.8">2</text>
<text x="102.9" y="114.3">1</text>
<text x="102.9" y="118">2</text>
<text x="118.3" y="114.3">5</text>
<text x="102.9" y="121.7">3</text>
<text x="118.3" y="121.7">4</text>
<text x="102.9" y="144">1</text>
<text x="118.3" y="144">5</text>
<text x="102.9" y="147.7">2</text>
<text x="102.9" y="151.4">3</text>
<text x="118.3" y="151.4">4</text>
<text x="217.8" y="155.1">8</text>
<text x="217.8" y="160.7">5</text>
<text x="217.8" y="158.8">6</text>
<text x="217.8" y="156.9">7</text>
<text x="217.8" y="166.2">2</text>
<text x="217.8" y="164.3">3</text>
<text x="217.8" y="162.5">4</text>
<text x="102.9" y="171.7">1</text>
<text x="118.3" y="171.7">5</text>
<text x="217.8" y="168.1">1</text>
<text x="102.9" y="175.5">2</text>
<text x="102.9" y="179.2">3</text>
<text x="118.3" y="179.2">4</text>
</g>
<g font-size="1.3" fill="#808080">
<text x="113.2" y="28">VCC</text>
<text x="106.2" y="35.4">GND</text>
<text x="113.2" y="55.8">VCC</text>
<text x="106.2" y="63.2">GND</text>
<text x="113.2" y="87.3">VCC</text>
<text x="106.2" y="94.7">GND</text>
<text x="113.2" y="115.1">VCC</text>
<text x="106.2" y="122.6">GND</text>
<text x="113.2" y="144.8">VCC</text>
<text x="106.2" y="152.2">GND</text>
<text x="113.2" y="172.6">VCC</text>
<text x="106.2" y="180">GND</text>
</g>
<g font-size=".8" fill="#c90d0c">
<text x="136.6" y="23.6">IO</text>
<text x="42.1" y="34.7">IO</text>
<text x="136.6" y="82.9">IO</text>
<text x="42.1" y="90.3">IO</text>
<text x="136.6" y="140.3">IO</text>
<text x="42.1" y="147.7">IO</text>
</g>
<g font-size=".4" fill="#ffba08">
<text x="183.5" y="32.3" transform="rotate(-90 183.5 32.3)">SpiceOrder 2</text>
<text x="183.5" y="36" transform="rotate(-90 183.5 36)">SpiceOrder 1</text>
<text x="183.5" y="95.3" transform="rotate(-90 183.5 95.3)">SpiceOrder 1</text>
<text x="183.5" y="91.6" transform="rotate(-90 183.5 91.6)">SpiceOrder 2</text>
<text x="183.5" y="149.1" transform="rotate(-90 183.5 149.1)">SpiceOrder 2</text>
<text x="183.5" y="152.8" transform="rotate(-90 183.5 152.8)">SpiceOrder 1</text>
</g>
</svg>
